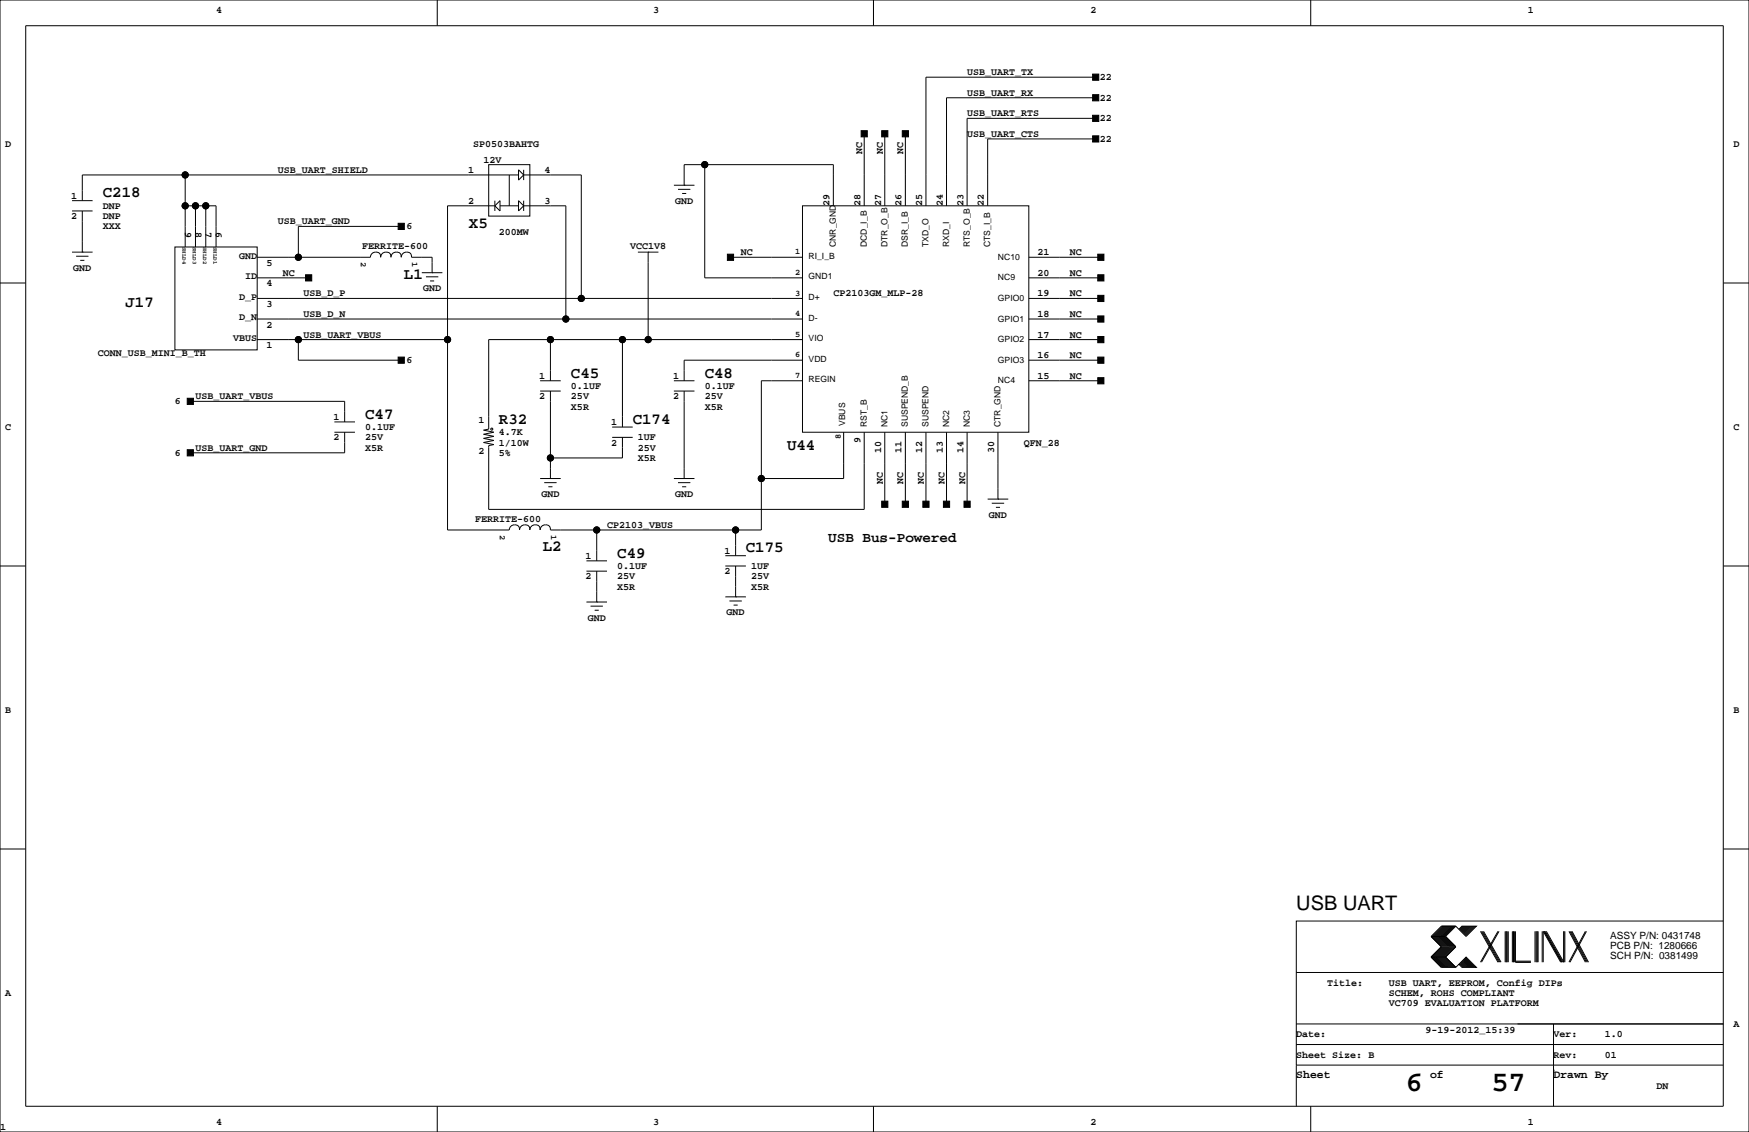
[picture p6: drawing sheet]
<svg xmlns="http://www.w3.org/2000/svg" width="432mm" height="279mm" viewBox="0 0 432 279" stroke-linecap="round" stroke-linejoin="round" font-family="sans-serif">
<g fill="none" stroke="#000" stroke-width=".25">
<path d="M0 0h431.8v279.4h-431.8zM6.3 6.4h419.1v266.6h-419.1zM107.9 0v6.4M215.6 0v6.4M270.5 19.1h-41.9v31.7M323.6 0v6.4M213.4 33v17.8M218.4 33v17.8M223.5 33v17.8M270.5 24.1h-36.8v26.7M270.5 29.2h-31.7v21.6M270.5 34.3h-26.7v16.5"/>
<path d="M17.8 52.1h5.1M17.8 49.5h5.1M20.3 52.1v10.1M45.7 50.8h7.6v10.2M45.7 43.2v17.8M48.3 50.8v10.2M50.8 50.8v10.2M99.1 55.9h-25.4v7.6M120.6 40.6h10.2v12.7h-10.2zM122.2 50.8h-11.7v80h15.2a1.27 1.27 0 0 1 1.3-1.3 1.27 1.27 0 0 1 1.3 1.3 1.27 1.27 0 0 1 1.2-1.3 1.27 1.27 0 0 1 1.3 1.3 1.26 1.26 0 0 1 1.3-1.3 1.26 1.26 0 0 1 1.2 1.3M122.2 49.5v2.6M122.2 50.8l1.2-1.3v2.6z"/>
<path d="M123.4 50.8h4.6M125.7 43.2v7.6M128 43.2h-107.7v6.3M128 49.5l1.3 1.3-1.3 1.3zM128 41.9l1.3 1.3-1.3 1.2zM129.3 43.2h14.2v30.5M129.3 50.8h10.4v27.9M129.3 41.9v2.5M129.3 49.5v2.6M166.4 45.7h5M167.4 46.7h3M168.4 47.8h1"/>
<path d="M168.9 45.7h.1M168.9 45.7v-5.1h36.8v10.2M174 40.6v28h24.1M198.1 50.8h55.9v55.9h-55.9zM0 69.8h6.3M17.8 62.2h5.1M18.8 63.2h3M19.8 64.3h1M20.3 62.2h.1M43.2 61h20.3v25.4h-20.3zM63.5 78.7h134.6M63.5 73.7h134.6"/>
<path d="M63.5 68.6h12.7M92.7 62.2a1.27 1.27 0 0 0-1.3 1.3h-27.9M92.7 62.3a1.02 1.02 0 0 1 1.2 1.2M95.2 62.2a1.27 1.27 0 0 0-1.2 1.3M95.3 62.3a1.02 1.02 0 0 1 1.2 1.2M97.8 62.2a1.27 1.27 0 0 0-1.3 1.3M97.8 62.3a1.02 1.02 0 0 1 1.2 1.2M100.3 62.2a1.27 1.27 0 0 0-1.2 1.3M100.3 62.3a1.02 1.02 0 0 1 1.3 1.2h5.1v3.8M104.1 67.3h5.1M105.2 68.3h3M106.2 69.3h1"/>
<path d="M106.7 67.3h.1M157.5 62.2h5.1M160 62.2h.1M160 62.2v21.6M180.3 63.5h17.8M254 63.5h17.8M254 78.7h17.8M254 73.7h17.8M254 68.6h17.8M425.4 69.8h6.4M47 99.1h38.1v5M63.5 83.8h47"/>
<path d="M73.7 83.8v5.1h25.4M133.3 94h5.1M133.3 96.5h5.1M135.9 83.8v10.2M135.9 96.5v21.6M153.7 83.8v21.6M166.4 94h5M166.4 96.5h5M168.9 96.5v21.6M198.1 88.9h-29.2v5.1M198.1 94h-10.1v36.8h-52.1M198.1 83.8h-77.5v22.1l-1.2 .3 2.5 .5-2.5 .5 2.5 .5-2.5 .5 2.5 .5-2.5 .5 2.5 .5-1.3 .3v15.7h92.8v-19"/>
<path d="M254 94h17.8M254 88.9h17.8M254 83.8h17.8M82.5 106.7h5.1M82.5 104.1h5.1M85.1 106.7v5.1h-38.1M133.3 118.1h5.1M134.4 119.1h3M135.9 118.1h.1M151.1 107.9h5.1M151.1 105.4h5.1M153.7 107.9v5.1h-17.8"/>
<path d="M166.4 118.1h5M167.4 119.1h3M168.9 118.1h.1M208.3 106.7v11.4h-20.3M218.4 106.7v17.8M223.5 106.7v17.8M228.6 106.7v17.8M233.7 106.7v17.8M238.8 106.7v17.8M246.4 106.7v16.5M0 139.7h6.3M135.4 120.1h1"/>
<path d="M135.9 130.8a1.26 1.26 0 0 0-1.3-1.3 1.26 1.26 0 0 0-1.3 1.3M144.8 138.4h5.1M147.3 130.8v7.6M168.4 120.1h1M179.1 139.7h5M179.1 137.2h5M181.6 130.8v6.4M181.6 139.7v7.6M243.8 123.2h5.1M244.9 124.2h3M245.9 125.2h1M246.4 123.2h.1"/>
<path d="M425.4 139.7h6.4M144.8 148.6h5.1M144.8 141h5.1M145.8 149.6h3M146.8 150.6h1M147.3 148.6h.1M147.3 141v7.6M179.1 147.3h5M180.1 148.3h3M181.1 149.4h1M181.6 147.3h.1M0 209.5h6.3"/>
<path d="M425.4 209.5h6.4M353.3 236.2l2.6 2.6h3.5M353.3 231.1l2.6 2.6-2.6 2.5M353.3 236.2h3.6M353.3 231.1h3.6M356.1 228.6l-2.5 2.5 2.5 2.6-2.5 2.5 2.5 2.6M356.4 228.6l-2.6 2.5 2.6 2.6-2.6 2.5 2.6 2.6M356.6 228.6l-2.5 2.5 2.5 2.6-2.5 2.5 2.5 2.6M356.9 228.6l-2.6 2.5 2.6 2.6-2.6 2.5 2.6 2.6M356.9 231.1l2.5 2.6-2.5 2.5M356.9 236.2l2.5 2.6M357.1 228.6l-2.5 2.5 2.5 2.6-2.5 2.5 2.5 2.6"/>
<path d="M357.4 228.6l-2.6 2.5 2.6 2.6-2.6 2.5 2.6 2.6M357.6 228.6l-2.5 2.5 2.5 2.6-2.5 2.5 2.5 2.6M357.9 228.6l-2.6 2.5 2.6 2.6-2.6 2.5 2.6 2.6M358.1 228.6l-2.5 2.5 2.5 2.6-2.5 2.5 2.5 2.6M358.4 228.6l-2.5 2.5 2.5 2.6-2.5 2.5 2.5 2.6M358.6 228.6l-2.5 2.5 2.5 2.6-2.5 2.5 2.5 2.6M358.9 228.6l-2.5 2.5 2.5 2.6-2.5 2.5 2.5 2.6M359.2 228.6l-2.6 2.5 2.6 2.6-2.6 2.5 2.6 2.6M359.4 228.6l2.5 2.5 2.6-2.5h-3.6l-.7 .8M359.4 228.6h-3.5l-2.6 2.5M359.4 228.6l-2.5 2.5M360.2 238l.7 .8h3.6l-2.6-2.6-2.5 2.6"/>
<path d="M360.4 237.7l1 1.1M360.4 238l.8 .8M360.7 237.5l1.2 1.3M360.7 237.7l1 1.1M360.9 237.2l1.6 1.6M360.9 237.5l1.3 1.3M361.2 237l1.8 1.8M361.2 237.2l1.5 1.6M361.2 228.6l-.8 .8M361.4 236.7l2.1 2.1M361.4 237l1.8 1.8M361.4 228.6l-1 1"/>
<path d="M361.7 236.5l2.3 2.3M361.7 236.7l2 2.1M361.7 228.6l-1 1M361.9 236.5l2.3 2.3M361.9 228.6l-1.2 1.3M362.2 228.6l-1.3 1.3M362.5 228.6l-1.6 1.5M362.7 228.6l-1.5 1.5M363 228.6l-1.8 1.8M363.2 228.6l-1.8 1.8M363.5 228.6l-2.1 2M363.7 228.6l-2 2"/>
<path d="M364 228.6l-2.3 2.3M364.2 228.6l-2.3 2.3M365.5 229.9l4.3 7.6M365.8 229.9l4.3 7.6M366 229.9l4.3 7.6M366.3 229.9l4.3 7.6M369.8 229.9l-4.3 7.6M370.1 229.9l-4.3 7.6M371.6 229.9v7.6M371.9 229.9v7.6M372.1 229.9v7.6M372.4 229.9v7.6"/>
<path d="M373.4 229.9v7.6M373.6 229.9v7.6M373.9 229.9v7.6M374.1 229.9v7.6h3.9M374.1 237.2h3.9M379 229.9v7.6M379.2 229.9v7.6M379.5 229.9v7.6M379.7 229.9v7.6M380.7 229.9v7.6M381 237.5v-7.6l4.3 7.6M381.3 229.9l4.3 7.6"/>
<path d="M381.5 229.9l4.3 7.6M381.8 229.9l4.3 7.6v-7.6M386.3 229.9v7.6M387.3 229.9l4.1 7.6M387.6 229.9l4.1 7.6M387.9 229.9l4 7.6M388.1 229.9l4.1 7.6M391.4 229.9l-4.1 7.6M391.7 229.9l-4.1 7.6M425.4 227.3h-105.4v35.6M320 257.8h105.4M320 252.7h105.4"/>
<path d="M320 240h105.4M383.5 252.7v20.3M107.9 273v6.4M215.6 273v6.4M320 262.9v10.1M320 262.9h105.4M323.6 273v6.4M383.5 264.2h.1"/>
<circle cx="45.7" cy="43.2" r=".76"/>
<circle cx="45.7" cy="50.8" r=".76"/>
<circle cx="48.3" cy="50.8" r=".76"/>
<circle cx="50.8" cy="50.8" r=".76"/>
<circle cx="174" cy="40.6" r=".76"/>
<circle cx="73.7" cy="63.5" r=".76"/>
<circle cx="139.7" cy="78.7" r=".76"/>
<circle cx="143.5" cy="73.7" r=".76"/>
<circle cx="73.7" cy="83.8" r=".76"/>
<circle cx="110.5" cy="83.8" r=".76"/>
<circle cx="135.9" cy="83.8" r=".76"/>
<circle cx="153.7" cy="83.8" r=".76"/>
<circle cx="160" cy="83.8" r=".76"/>
<circle cx="121.4" cy="105.9" r=".25"/>
<circle cx="135.9" cy="113" r=".76"/>
<circle cx="188" cy="118.1" r=".76"/>
<circle cx="147.3" cy="130.8" r=".76"/>
<circle cx="181.6" cy="130.8" r=".76"/>
</g>
<g fill="#000" stroke="#000" stroke-width=".25">
<path d="M269.7 18.3h1.6v1.5h-1.6z" fill-rule="evenodd"/>
<path d="M212.6 32.3h1.5v1.5h-1.5z" fill-rule="evenodd"/>
<path d="M217.7 32.3h1.5v1.5h-1.5z" fill-rule="evenodd"/>
<path d="M222.8 32.3h1.5v1.5h-1.5z" fill-rule="evenodd"/>
<path d="M269.7 23.4h1.6v1.5h-1.6z" fill-rule="evenodd"/>
<path d="M269.7 33.5h1.6v1.6h-1.6z" fill-rule="evenodd"/>
<path d="M269.7 28.4h1.6v1.6h-1.6z" fill-rule="evenodd"/>
<path d="M98.3 55.1h1.5v1.5h-1.5z" fill-rule="evenodd"/>
<path d="M75.4 67.8h1.6v1.5h-1.6z" fill-rule="evenodd"/>
<path d="M179.6 62.7h1.5v1.6h-1.5z" fill-rule="evenodd"/>
<path d="M271 62.7h1.5v1.6h-1.5z" fill-rule="evenodd"/>
<path d="M271 78h1.5v1.5h-1.5z" fill-rule="evenodd"/>
<path d="M271 72.9h1.5v1.5h-1.5z" fill-rule="evenodd"/>
<path d="M271 67.8h1.5v1.5h-1.5z" fill-rule="evenodd"/>
<path d="M46.2 98.3h1.6v1.5h-1.6z" fill-rule="evenodd"/>
<path d="M98.3 88.1h1.5v1.6h-1.5z" fill-rule="evenodd"/>
<path d="M271 93.2h1.5v1.5h-1.5z" fill-rule="evenodd"/>
<path d="M271 88.1h1.5v1.6h-1.5z" fill-rule="evenodd"/>
<path d="M271 83.1h1.5v1.5h-1.5z" fill-rule="evenodd"/>
<path d="M46.2 111h1.6v1.5h-1.6z" fill-rule="evenodd"/>
<path d="M217.7 123.7h1.5v1.5h-1.5z" fill-rule="evenodd"/>
<path d="M222.8 123.7h1.5v1.5h-1.5z" fill-rule="evenodd"/>
<path d="M227.8 123.7h1.6v1.5h-1.6z" fill-rule="evenodd"/>
<path d="M232.9 123.7h1.5v1.5h-1.5z" fill-rule="evenodd"/>
<path d="M238 123.7h1.5v1.5h-1.5z" fill-rule="evenodd"/>
<circle cx="45.7" cy="43.2" r=".76"/>
<circle cx="45.7" cy="50.8" r=".76"/>
<circle cx="48.3" cy="50.8" r=".76"/>
<circle cx="50.8" cy="50.8" r=".76"/>
<circle cx="174" cy="40.6" r=".76"/>
<circle cx="73.7" cy="63.5" r=".76"/>
<circle cx="139.7" cy="78.7" r=".76"/>
<circle cx="143.5" cy="73.7" r=".76"/>
<circle cx="73.7" cy="83.8" r=".76"/>
<circle cx="110.5" cy="83.8" r=".76"/>
<circle cx="135.9" cy="83.8" r=".76"/>
<circle cx="153.7" cy="83.8" r=".76"/>
<circle cx="160" cy="83.8" r=".76"/>
<circle cx="135.9" cy="113" r=".76"/>
<circle cx="188" cy="118.1" r=".76"/>
<circle cx="147.3" cy="130.8" r=".76"/>
<circle cx="181.6" cy="130.8" r=".76"/>
</g>
<g font-size="7.1">
<text x="347" y="269.3">6</text>
<text x="368.2" y="269.3">57</text>
</g>
<text font-size="4.9" x="320" y="224.6">USB UART</text>
<g font-size="3.9">
<text x="25.4" y="48.7">C218</text>
<text x="115.8" y="56.4">X5</text>
<text x="99.7" y="68.8">L1</text>
<text x="31" y="75.7">J17</text>
<text x="141" y="93.2">C45</text>
<text x="174" y="93.2">C48</text>
<text x="90.2" y="103.3">C47</text>
<text x="123.2" y="104.6">R32</text>
<text x="156.2" y="104.6">C174</text>
<text x="194.3" y="111">U44</text>
<text x="134" y="136.1">L2</text>
<text x="152.4" y="137.6">C49</text>
<text x="184.1" y="136.4">C175</text>
</g>
<text font-size="3.5" x="204.5" y="133.9">USB Bus-Powered</text>
<g font-size="2.8">
<text x="320" y="266.1">Sheet</text>
<text x="353.1" y="266.1">of</text>
<text x="383.5" y="266.1">Drawn By</text>
</g>
<g font-size="2.5">
<text x="53.3" y="3.3">4</text>
<text x="161.3" y="3.3">3</text>
<text x="269.2" y="3.3">2</text>
<text x="377.2" y="3.3">1</text>
<text x="238.8" y="18.5">USB_UART_TX</text>
<text x="238.8" y="23.6">USB_UART_RX</text>
<text x="271.6" y="19.8">22</text>
<text x="238.8" y="28.7">USB_UART_RTS</text>
<text x="271.6" y="30">22</text>
<text x="271.6" y="24.9">22</text>
<text x="238.8" y="33.8">USB_UART_CTS</text>
<text x="271.6" y="35.1">22</text>
<text x="1.3" y="36.3">D</text>
<text x="116.8" y="36.3">SP0503BAHTG</text>
<text x="119.4" y="40.1">12V</text>
<text x="212.9" y="38.1" transform="rotate(-90 212.9 38.1)">NC</text>
<text x="217.9" y="38.1" transform="rotate(-90 217.9 38.1)">NC</text>
<text x="223" y="38.1" transform="rotate(-90 223 38.1)">NC</text>
<text x="428" y="36.3">D</text>
<text x="68.6" y="42.7">USB_UART_SHIELD</text>
<text x="115.6" y="42.7">1</text>
<text x="134.4" y="42.7">4</text>
<text x="17.6" y="49">1</text>
<text x="25.4" y="51.6">DNP</text>
<text x="115.6" y="50.3">2</text>
<text x="134.4" y="50.3">3</text>
<text x="166.7" y="50.3">GND</text>
<text x="204.8" y="50.8" transform="rotate(-90 204.8 50.8)">29</text>
<text x="212.4" y="50.8" transform="rotate(-90 212.4 50.8)">28</text>
<text x="217.5" y="50.8" transform="rotate(-90 217.5 50.8)">27</text>
<text x="222.6" y="50.8" transform="rotate(-90 222.6 50.8)">26</text>
<text x="227.7" y="50.8" transform="rotate(-90 227.7 50.8)">25</text>
<text x="232.8" y="50.8" transform="rotate(-90 232.8 50.8)">24</text>
<text x="237.8" y="50.8" transform="rotate(-90 237.8 50.8)">23</text>
<text x="242.9" y="50.8" transform="rotate(-90 242.9 50.8)">22</text>
<text x="17.6" y="54.1">2</text>
<text x="25.4" y="56.6">XXX</text>
<text x="25.4" y="54.1">DNP</text>
<text x="45.7" y="57.2" transform="rotate(90 45.7 57.2)">9</text>
<text x="48.2" y="57.2" transform="rotate(90 48.2 57.2)">8</text>
<text x="50.8" y="57.2" transform="rotate(90 50.8 57.2)">7</text>
<text x="53.3" y="57.2" transform="rotate(90 53.3 57.2)">6</text>
<text x="68.6" y="55.4">USB_UART_GND</text>
<text x="100.3" y="56.6">6</text>
<text x="123.2" y="57.9">200MW</text>
<text x="59.1" y="63.8">GND</text>
<text x="65.8" y="65.6">5</text>
<text x="89.4" y="61.6">FERRITE-600</text>
<text x="155.6" y="61.5">VCC1V8</text>
<text x="182.9" y="63">NC</text>
<text x="256.1" y="63">21</text>
<text x="264.2" y="63">NC</text>
<text x="18.1" y="66.8">GND</text>
<text x="60.5" y="68.9">ID</text>
<text x="65.8" y="70.7">4</text>
<text x="69.8" y="68.1">NC</text>
<text x="104.5" y="71.9">GND</text>
<text x="256.1" y="68.1">20</text>
<text x="264.2" y="68.1">NC</text>
<text x="59.1" y="74">D_P</text>
<text x="65.8" y="75.8">3</text>
<text x="74.9" y="73.2">USB_D_P</text>
<text x="205.7" y="73.2">CP2103GM_MLP-28</text>
<text x="256.1" y="73.2">19</text>
<text x="264.2" y="73.2">NC</text>
<text x="59.1" y="79.1">D_N</text>
<text x="65.8" y="80.9">2</text>
<text x="74.9" y="83.3">USB_UART_VBUS</text>
<text x="74.9" y="78.2">USB_D_N</text>
<text x="256.1" y="83.3">17</text>
<text x="256.1" y="78.2">18</text>
<text x="264.2" y="78.2">NC</text>
<text x="264.2" y="83.3">NC</text>
<text x="24.1" y="88">CONN_USB_MINI_B_TH</text>
<text x="57.6" y="84.2">VBUS</text>
<text x="65.8" y="85.9">1</text>
<text x="100.3" y="89.7">6</text>
<text x="256.1" y="88.4">16</text>
<text x="264.2" y="88.4">NC</text>
<text x="133.1" y="93.5">1</text>
<text x="166.2" y="93.5">1</text>
<text x="256.1" y="93.5">15</text>
<text x="264.2" y="93.5">NC</text>
<text x="43.2" y="99.8">6</text>
<text x="48.3" y="98.6">USB_UART_VBUS</text>
<text x="133.1" y="98.6">2</text>
<text x="141" y="96">0.1UF</text>
<text x="141" y="98.6">25V</text>
<text x="141" y="101.1">X5R</text>
<text x="166.2" y="98.6">2</text>
<text x="174" y="96">0.1UF</text>
<text x="174" y="98.6">25V</text>
<text x="174" y="101.1">X5R</text>
<text x="1.3" y="106.2">C</text>
<text x="82.3" y="103.6">1</text>
<text x="90.2" y="106.2">0.1UF</text>
<text x="118.1" y="104.5">1</text>
<text x="123.2" y="107.4">4.7K</text>
<text x="150.9" y="104.9">1</text>
<text x="428" y="106.2">C</text>
<text x="43.2" y="112.5">6</text>
<text x="48.3" y="111.3">USB_UART_GND</text>
<text x="82.3" y="108.7">2</text>
<text x="90.2" y="108.7">25V</text>
<text x="90.2" y="111.3">X5R</text>
<text x="118.1" y="112.1">2</text>
<text x="123.2" y="112.5">5%</text>
<text x="123.2" y="110">1/10W</text>
<text x="150.9" y="110">2</text>
<text x="157.5" y="113.8">X5R</text>
<text x="157.5" y="111.3">25V</text>
<text x="157.5" y="108.7">1UF</text>
<text x="212.4" y="109.2" transform="rotate(-90 212.4 109.2)">9</text>
<text x="217.5" y="111.8" transform="rotate(-90 217.5 111.8)">10</text>
<text x="222.6" y="111.8" transform="rotate(-90 222.6 111.8)">11</text>
<text x="227.7" y="111.8" transform="rotate(-90 227.7 111.8)">12</text>
<text x="232.8" y="111.8" transform="rotate(-90 232.8 111.8)">13</text>
<text x="237.8" y="111.8" transform="rotate(-90 237.8 111.8)">14</text>
<text x="245.5" y="111.8" transform="rotate(-90 245.5 111.8)">30</text>
<text x="252.7" y="110">QFN_28</text>
<text x="217.9" y="119.4" transform="rotate(-90 217.9 119.4)">NC</text>
<text x="223" y="119.4" transform="rotate(-90 223 119.4)">NC</text>
<text x="228.1" y="119.4" transform="rotate(-90 228.1 119.4)">NC</text>
<text x="233.2" y="119.4" transform="rotate(-90 233.2 119.4)">NC</text>
<text x="238.3" y="119.4" transform="rotate(-90 238.3 119.4)">NC</text>
<text x="133.7" y="122.7">GND</text>
<text x="166.7" y="122.7">GND</text>
<text x="117.3" y="128.9">FERRITE-600</text>
<text x="149.9" y="130.3">CP2103_VBUS</text>
<text x="244.2" y="127.8">GND</text>
<text x="144.6" y="137.9">1</text>
<text x="178.9" y="136.7">1</text>
<text x="144.6" y="143">2</text>
<text x="152.4" y="140.5">0.1UF</text>
<text x="152.4" y="143">25V</text>
<text x="178.9" y="141.7">2</text>
<text x="185.4" y="140.5">1UF</text>
<text x="185.4" y="143">25V</text>
<text x="152.4" y="145.5">X5R</text>
<text x="185.4" y="145.5">X5R</text>
<text x="145.1" y="153.2">GND</text>
<text x="179.4" y="151.9">GND</text>
<text x="1.3" y="176">B</text>
<text x="428" y="176">B</text>
<text x="397.5" y="231.7">ASSY P/N: 0431748</text>
<text x="397.5" y="236.8">SCH P/N: 0381499</text>
<text x="397.5" y="234.2">PCB P/N: 1280666</text>
<text x="1.3" y="245.9">A</text>
<text x="327.7" y="243.3">Title:</text>
<text x="342.9" y="245.9">SCHEM, ROHS COMPLIANT</text>
<text x="342.9" y="243.3">USB UART, EEPROM, Config DIPs</text>
<text x="342.9" y="248.4">VC709 EVALUATION PLATFORM</text>
<text x="320" y="256">Date:</text>
<text x="351.9" y="255">9-19-2012_15:39</text>
<text x="383.5" y="256">Ver:</text>
<text x="396.2" y="256">1.0</text>
<text x="428" y="253.5">A</text>
<text x="320" y="261.1">Sheet Size: B</text>
<text x="383.5" y="261.1">Rev:</text>
<text x="396.2" y="261.1">01</text>
<text x="408.9" y="268.7">DN</text>
<text x="0" y="278.9">1</text>
<text x="53.3" y="277.6">4</text>
<text x="161.3" y="277.6">3</text>
<text x="269.2" y="277.6">2</text>
<text x="377.2" y="277.6">1</text>
</g>
<g font-size="2.1">
<text x="89.1" y="64.8" transform="rotate(90 89.1 64.8)">2</text>
<text x="101.8" y="64.8" transform="rotate(90 101.8 64.8)">1</text>
<text x="196.3" y="62.8">1</text>
<text x="199.6" y="63.9">RI_I_B</text>
<text x="206.4" y="61" transform="rotate(-90 206.4 61)">CNR_GND</text>
<text x="214" y="61" transform="rotate(-90 214 61)">DCD_I_B</text>
<text x="219.1" y="61" transform="rotate(-90 219.1 61)">DTR_O_B</text>
<text x="224.2" y="61" transform="rotate(-90 224.2 61)">DSR_I_B</text>
<text x="229.2" y="61" transform="rotate(-90 229.2 61)">TXD_O</text>
<text x="234.3" y="61" transform="rotate(-90 234.3 61)">RXD_I</text>
<text x="239.4" y="61" transform="rotate(-90 239.4 61)">RTS_O_B</text>
<text x="244.5" y="61" transform="rotate(-90 244.5 61)">CTS_I_B</text>
<text x="246.4" y="64.1">NC10</text>
<text x="196.3" y="67.9">2</text>
<text x="199.6" y="69">GND1</text>
<text x="246.4" y="69.2">NC9</text>
<text x="196.3" y="73">3</text>
<text x="199.6" y="74">D+</text>
<text x="246.4" y="74.3">GPIO0</text>
<text x="196.3" y="78.1">4</text>
<text x="196.3" y="83.1">5</text>
<text x="199.6" y="79.1">D-</text>
<text x="246.4" y="79.4">GPIO1</text>
<text x="196.3" y="88.2">6</text>
<text x="199.6" y="89.3">VDD</text>
<text x="199.6" y="84.2">VIO</text>
<text x="246.4" y="89.5">GPIO3</text>
<text x="246.4" y="84.5">GPIO2</text>
<text x="196.3" y="93.3">7</text>
<text x="199.6" y="94.4">REGIN</text>
<text x="246.4" y="94.6">NC4</text>
<text x="208.7" y="105.2" transform="rotate(-90 208.7 105.2)">VBUS</text>
<text x="214" y="105.4" transform="rotate(-90 214 105.4)">RST_B</text>
<text x="219.1" y="105.4" transform="rotate(-90 219.1 105.4)">NC1</text>
<text x="224.2" y="105.4" transform="rotate(-90 224.2 105.4)">SUSPEND_B</text>
<text x="229.2" y="105.4" transform="rotate(-90 229.2 105.4)">SUSPEND</text>
<text x="234.3" y="105.4" transform="rotate(-90 234.3 105.4)">NC2</text>
<text x="239.4" y="105.4" transform="rotate(-90 239.4 105.4)">NC3</text>
<text x="247" y="105.4" transform="rotate(-90 247 105.4)">CTR_GND</text>
<text x="207.6" y="108.5" transform="rotate(-90 207.6 108.5)">8</text>
<text x="123.4" y="132.1" transform="rotate(90 123.4 132.1)">2</text>
<text x="136.1" y="132.1" transform="rotate(90 136.1 132.1)">1</text>
</g>
<g font-size="1.4">
<text x="45.1" y="61" transform="rotate(90 45.1 61)">SHLD4</text>
<text x="47.6" y="61" transform="rotate(90 47.6 61)">SHLD3</text>
<text x="50.2" y="61" transform="rotate(90 50.2 61)">SHLD2</text>
<text x="52.7" y="61" transform="rotate(90 52.7 61)">SHLD1</text>
</g>
</svg>
